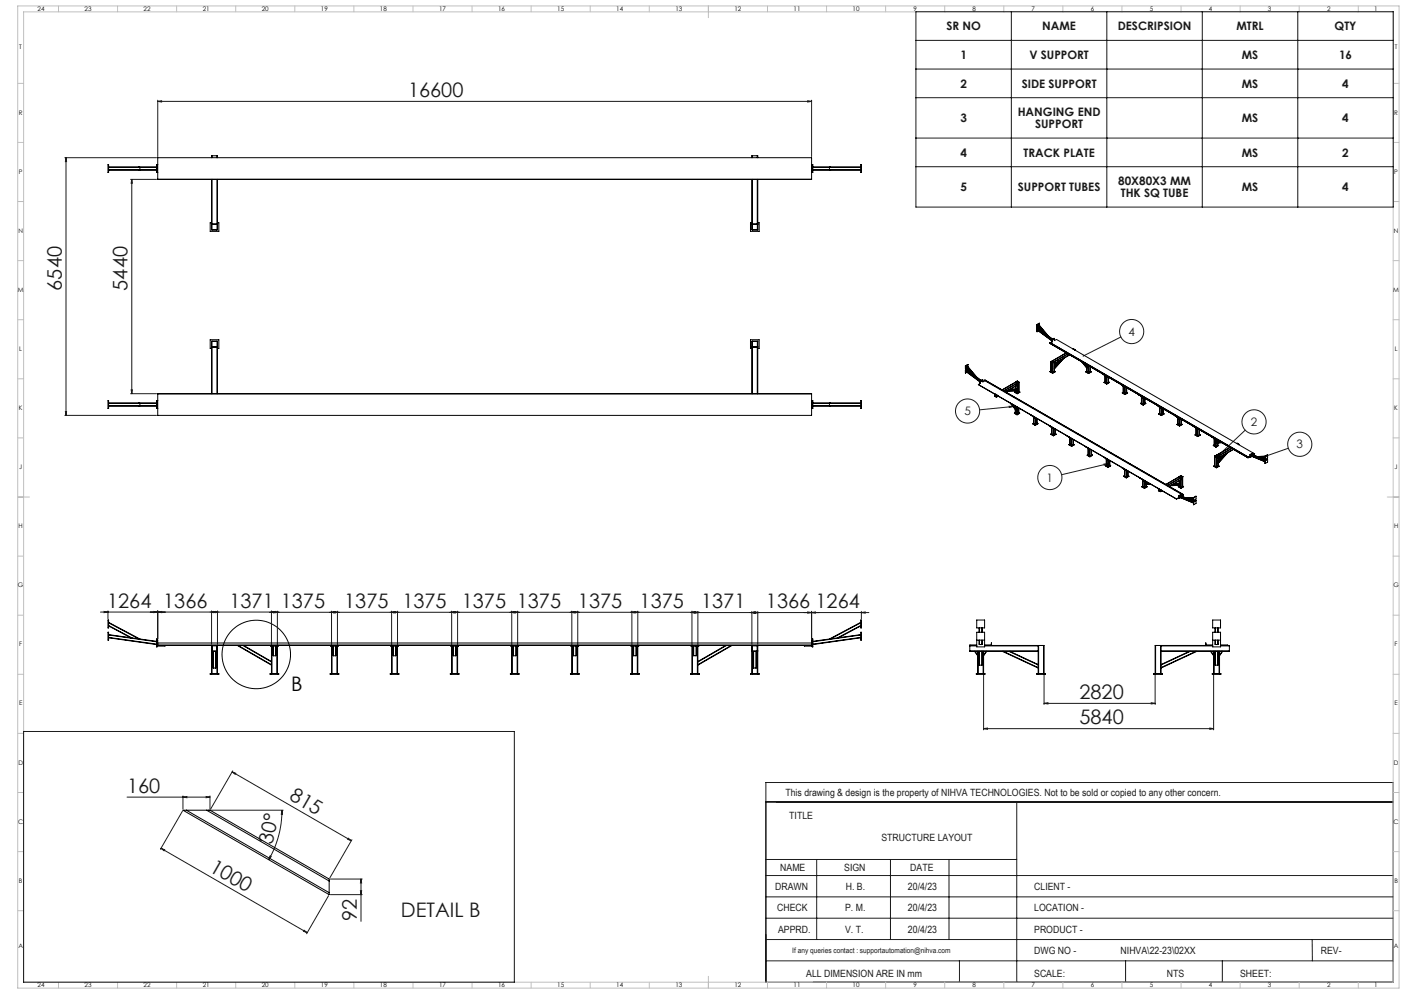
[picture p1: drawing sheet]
<svg xmlns="http://www.w3.org/2000/svg" width="1189mm" height="841mm" viewBox="0 0 1189 841" stroke-linecap="round" stroke-linejoin="round" font-family="sans-serif">
<g fill="none" stroke="#000" stroke-width=".85">
<path d="M648 678v153"/>
<circle cx="217" cy="554" r="29"/>
</g>
<g fill="none" stroke="#191924" stroke-width=".85">
<path d="M775 10h404v165h-404zM856 10v165M937 10v165M1017 10v165M1098 10v165M775 34h404M775 58h404M133 86l4-1v1zM133 85v47M133 86h554M684 85l3 1h-3zM687 85v47"/>
<path d="M775 83h404M775 117h404M55 133h77M56 133v4h-1zM56 133v218M110 152h22M112 152v181M112 152v3h-1zM775 141h404M949 285l-32 16M110 333h22M111 330h1v3z"/>
<path d="M55 351h77M55 348h1v3zM854 344h3l-3 1zM857 344l-28 3M1054 364l-24 23M1090 379l-21 8M934 393l4-1-4 2zM938 392l-40 10M1032 384v1l-2 2zM1069 387l3-2 1 1zM88 517l3 1h-3zM91 517v7"/>
<path d="M130 517l3 1h-3zM133 518l4-1v1zM133 517v24M179 518l3-1v1zM179 517v28M181 517l3 1h-3zM184 517v28M228 518h364M230 518l3-1v1zM230 517v29M231 518h4l-4 1zM235 517v29"/>
<path d="M236 518h-151M281 518h3v1zM281 517v29M282 518h4l-4 1zM286 517v29M331 518h4v1zM331 517v29M333 518h3l-3 1zM336 517v29M382 518h4v1zM382 517v29M384 518h3l-3 1z"/>
<path d="M387 517v29M433 518h3v1zM433 517v29M435 518h3l-3 1zM438 517v29M484 518h3v1zM484 517v29M486 518h3l-3 1zM489 517v29M535 518h3v1zM535 517v29M536 518h4l-4 1z"/>
<path d="M540 517v29M584 518h151M586 518h3v1zM586 517v29M587 518h4l-4 1zM591 517v29M636 518h4v1zM636 517v28M638 518h3l-3 1zM641 517v28M684 518h3l-3 1zM687 518h3v1z"/>
<path d="M687 517v24M729 518h3v1zM729 517v7M832 571v47M884 571v25M978 571v25M1027 571v47M884 595h3v1zM884 595h94M974 595h4l-4 1zM20 619h415v212h-415zM832 616h4v1z"/>
<path d="M832 616h195M1024 616h3l-3 1zM196 653l4 1-1 1zM196 653l101 58M197 652l-19 33M108 674h70M155 674h3v1zM155 673v12M174 674h4l-4 1zM178 673v12M648 662h531v169h-531zM648 678h531"/>
<path d="M860 678v153M154 686l-18 33M176 685h64M239 685v4h-1zM239 685a84 84 0 0 1-12 42M136 718l124 71M136 718l3 1v1zM295 709l2 2-3-1zM298 710l-19 33M229 724v1l-2 2zM648 727h212M691 727v68"/>
<path d="M754 727v68M803 727v68M278 758l-19 32M280 757h27M280 744h27M305 754h1v3zM306 744v3h-1zM306 744v36M648 759h531M648 741h531M648 777h531M257 787l3 2-3-1z"/>
<path d="M648 795h531M1110 795l1 18M648 813h531M812 813v18M953 813v18M1034 813v18"/>
<circle cx="958" cy="281" r="10"/>
<circle cx="819" cy="348" r="10"/>
<circle cx="1061" cy="357" r="10"/>
<circle cx="1100" cy="376" r="10"/>
<circle cx="888" cy="404" r="10"/>
</g>
<g fill="none" stroke="#c0c0c0" stroke-width=".85">
<path d="M15 5h1169v831h-1169zM20 10h1159v821h-1159zM49 5v5M99 5v5M149 5v5M199 5v5M249 5v5M299 5v5M349 5v5M399 5v5M449 5v5M499 5v5"/>
<path d="M549 5v5M599 5v10M649 5v5M699 5v5M749 5v5M799 5v5M849 5v5M899 5v5M949 5v5M999 5v5M1049 5v5M1099 5v5"/>
<path d="M1149 5v5M15 71h5M1179 71h5M15 121h5M1179 121h5M15 171h5M1179 171h5M15 221h5M1179 221h5M15 271h5M1179 271h5M15 321h5"/>
<path d="M1179 321h5M15 371h5M1179 371h5M15 421h10M1174 421h10M15 471h5M1179 471h5M15 521h5M1179 521h5M15 571h5M1179 571h5M15 621h5"/>
<path d="M1179 621h5M15 671h5M1179 671h5M15 721h5M1179 721h5M15 771h5M1179 771h5M49 831v5M99 831v5M149 831v5M199 831v5M249 831v5"/>
<path d="M299 831v5M349 831v5M399 831v5M449 831v5M499 831v5M549 831v5M599 826v10M649 831v5M699 831v5M749 831v5M799 831v5M849 831v5"/>
<path d="M899 831v5M949 831v5M999 831v5M1049 831v5M1099 831v5M1149 831v5"/>
</g>
<g fill="#191924">
<path d="M934 393l4-1-4 2zM1032 384v1l-2 2zM1069 387l3-2 1 1zM916 301l1 1zM854 344h3l-3 1z"/>
<path d="M535 518h3v1zM486 518h3l-3 1zM484 518h3v1zM435 518h3l-3 1zM433 518h3v1zM384 518h3l-3 1zM382 518h4v1zM333 518h3l-3 1zM179 518l3-1v1zM130 517l3 1h-3zM133 518l4-1v1zM88 517l3 1h-3z"/>
<path d="M884 595h3v1zM974 595h4l-4 1zM832 616h4v1zM1024 616h3l-3 1zM536 518h4l-4 1zM586 518h3v1zM282 518h4l-4 1zM331 518h4v1zM231 518h4l-4 1zM281 518h3v1zM181 517l3 1h-3zM230 518l3-1v1zM587 518h4l-4 1zM636 518h4v1zM638 518h3l-3 1zM687 518h3v1zM684 518h3l-3 1zM729 518h3v1z"/>
<path d="M155 674h3v1zM174 674h4l-4 1z"/>
<path d="M684 85l3 1h-3zM133 86l4-1v1z"/>
<path d="M229 724v1l-2 2zM239 685v4h-1z"/>
<path d="M305 754h1v3zM306 744v3h-1z"/>
<path d="M56 133v4h-1zM55 348h1v3z"/>
<path d="M112 152v3h-1zM111 330h1v3z"/>
<path d="M196 653l4 1-1 1zM295 709l2 2-3-1z"/>
<path d="M136 718l3 1v1zM257 787l3 2-3-1z"/>
</g>
<g fill="none" stroke="#000" stroke-width=".85">
<path d="M91 139h1v7h-1zM133 139v7M133 139h-1v7h1M133 133h554v19h-554zM179 132v1M179 132h5M184 132v1M637 132l-1 1M637 132v1M637 132h4M641 132v1M687 139h1v7h-1"/>
<path d="M687 139v7M728 139h1v7h-1zM92 142h40M92 141h40M92 144h40M117 141l1 1v2h-1M179 152v38M184 152v38M636 152l1 38M637 152v38M641 152v38M688 142h40"/>
<path d="M688 141h40M688 144h40M703 141l-1 1v2h1M179 188h-1v8h7v-8h-1M179 194h.1M179 190v4M179 190h.1M179 190v5h5v-5M179 190h5M179 194h5M184 194h.1M184 190h.1"/>
<path d="M184 190v4M636 188h-1v8h7v-8h-1M637 194h.1M637 190v4M637 190h.1M637 190v5h4v-5M637 190h4M637 194h4M641 194h.1M641 190h.1M641 190v4M877 275l1 2"/>
<path d="M877 278l1 3M877 277h1M878 276h.1M878 280h.1M878 276l6 7M878 280l12 8M878 275v1M878 279v1M878 275l8 10M878 279l12 8M879 276l-1 1M879 280l-1 1"/>
<path d="M879 275h.1M879 278h.1M879 275l8 9M879 278l3 3M879 275h-1M879 278l-1 1M879 277l-2 1M880 274l-3 1M880 274v1M880 278v1M179 295h-1v-8h7v8h-1M179 293h.1"/>
<path d="M179 289v4M179 294v39M179 294v-5h5v5M179 289h.1M179 294h5M179 289h5M179 293h5M184 294v39M184 293h.1M184 289h.1M184 289v4M636 295h-1v-8h7v8h-1"/>
<path d="M637 293h.1M637 289v4M637 294l-1 39M637 294v-5h4v5M637 289h.1M637 294v39M637 294h4M637 289h4M637 293h4M641 294v39M641 293h.1M641 289h.1"/>
<path d="M641 289v4M877 281h1M884 283h.1M884 283l2 2M886 285l4 2M887 284h.1M887 284l4 3M887 284l-1 1M888 290l168 97M888 290v1M888 291l168 96M889 290h-1"/>
<path d="M890 287v1M890 287v3M890 288v1M890 288v1l-1 1M892 286v1M892 286l-2 1M892 286l-2 2M892 287l-2 1M892 287h.1M892 287v1l2-1 168 97M904 299l-12 7M908 295h.1"/>
<path d="M908 295l2 1M910 296h.1M910 296h-1M817 310v2M817 313v3M817 316h.1M817 312h.1M818 311h.1M818 314v1M818 314l11 9M818 310l7 9M818 311l6 7"/>
<path d="M818 310v1M818 314h.1M818 314l11 8M818 310h.1M818 310l8 9M818 314l5 4M818 311l-1 1M818 315l-1 1M818 313v1M819 310h.1M819 313h.1M819 313l2 2"/>
<path d="M819 312l-2 1M819 308v2M819 313v1M819 308l-2 2M824 318l1 1M825 319h1M826 319l4 3M826 319h.1M889 314l2 2M889 314h.1M889 306v8M889 306l2 1"/>
<path d="M889 314l2 1M890 306h.1M890 306l1 1M891 307h.1M891 305h.1M891 315h.1M891 307v8M891 305l-2 1M891 305v10M891 316h.1M891 305l1 1M891 305l11-6-11 6"/>
<path d="M892 306h.1M892 306v8M892 306l-1 1M892 314h.1M892 314l-1 1M892 314h1M892 308h.1M892 306v2M893 314l-2 2M896 305l-4 5 4-5M898 304l-6 7M899 304l-7 7"/>
<path d="M900 303l-8 9 8-9M905 300l-13 8M916 306l4 5M917 307l3 4M917 307l2 2M918 307l2 3M919 315l2 1M919 308l1 2M919 309l2 1M920 308l-1 1M920 309v6M920 309h.1"/>
<path d="M920 314l-1 1M920 315h1M920 309l1 1M920 310h.1M920 310h1M921 310h.1M921 309v1M921 315h.1M921 309v6M921 316h.1M921 310v5M923 310v5"/>
<path d="M923 315h-2M923 315h.1M923 314v1M923 315l-2 1M933 316h.1M934 317l2 1M935 317l1 2M935 318v6M935 318l1 1M935 318h1M936 318v1M936 319h.1"/>
<path d="M936 318v6M937 318v6M938 319v5M91 339h1v7h-1zM133 339v7M133 339h-1v7h1M133 333h554v18h-554zM133 333h554M687 339h1v7h-1M687 339v7M728 339h1v7h-1zM828 325l168 97"/>
<path d="M828 325h.1M829 322v2M829 322h1M830 322v2M830 323l2-1zM830 323v1l-2 1M832 321v2l2-1M832 321l-2 1M832 321l-3 1M834 322h.1M834 322l167 97M834 322l167 96"/>
<path d="M842 335h.1M842 334v1M842 334h.1M842 333v1M842 333h.1M842 335l1 1M842 333l1 1M843 334h.1M843 336h.1M843 334v2M843 334l-1 1M845 335l-2 1"/>
<path d="M859 332l2 1M859 323h.1M859 323l-11 7M859 332h.1M859 331v1M859 327v2M859 323l2 1M859 332h2M860 323h.1M860 323l1 1M860 329h-5M860 329h.1"/>
<path d="M860 329v1M860 330h.1M860 330h-6M860 331h-8M860 330v1M861 324l-11 7M861 323h1M861 324h.1M861 332h.1M861 326v6M861 324l-12 7M861 323h.1"/>
<path d="M861 326l-10 6M861 323v9M861 323h-2M861 326h.1M861 333h.1M862 323h.1M862 323v9M862 323l-1 1M862 332h-1M862 331l1 1M863 332l-2 1M934 323l3 2"/>
<path d="M935 323h.1M935 323h-1M935 324h1M936 324h1M937 325h.1M938 324h-1M938 323h1M939 323l-2 2M948 325h.1M950 332l2 2M950 326l1 1M950 326l2 2"/>
<path d="M951 332h.1M951 327v5M951 332h-1M951 332l1 1M951 326l1 2M951 327h.1M951 327l1 1M952 328h.1M952 327v1M952 333h.1M952 327v6M952 334h.1"/>
<path d="M953 332l-1 1M953 328v4M953 332h1M954 332l-2 2M964 334h.1M965 335l1 1M966 335l1 2M966 336v5M966 335l1 1M966 336l1 1M967 336v1M967 336h.1"/>
<path d="M967 336v6M968 336v6M969 337v4M92 341h40M92 344h40M92 343h40M117 341h1v2l-1 1M688 341h40M688 344h40M688 343h40M703 341h-1v2l1 1M855 341l4 5-4-5"/>
<path d="M856 342l3 3M857 342l2 2M857 342l2 3M858 349l3 2M859 343l1 1M859 343v1M859 343l1 2M859 344v6M859 344h.1M859 349h-1M859 344l1 1M859 350h2"/>
<path d="M860 344h.1M860 344v1M860 345h.1M861 350h.1M861 344v6M861 351h.1M862 345v5M862 350h-1M862 350h.1M862 349h1M863 349l-2 2M872 351l2 1z"/>
<path d="M874 358l2 2M874 358v1M874 352l1 1M874 352l2 2M875 358h.1M875 353v5M875 358h-1M875 358l1 1M875 352l1 2M875 353h.1M875 353l1 1M876 354h.1"/>
<path d="M876 353v1M876 359h.1M876 353v6M877 354v4M877 358l-1 1M878 354l-1 4M878 358h.1M878 358l-2 2M888 360h.1M965 341l2 2M966 341h.1M966 341h-1"/>
<path d="M966 341l1 1M967 342h1M967 343h.1M969 341h.1M969 341l-1 1M969 341h1M970 341l-3 2M979 343h.1M981 350l2 2M981 350l2 1M981 344l1 1M981 344h.1"/>
<path d="M981 350h.1M981 345v5M982 345h.1M983 351h.1M983 345v6M983 351v1M984 350l-1 1M984 350h.1M984 346v4M984 350h1M985 350l-2 1M985 350l-2 2"/>
<path d="M994 352h.1M996 359l2 1M996 359h.1M996 353l1 1M996 353h.1M996 353l2 1M997 353h-1M997 354v5M997 359h-1M997 359l1 1M997 353l1 1M997 354h.1"/>
<path d="M997 354h1M998 354h.1M998 360h.1M998 354v6M1000 355v4M1000 359l-2 1M1000 359h.1M889 367l2 2M889 361l1 1M890 361h.1M890 361l1 2M890 367h.1"/>
<path d="M890 362v5M890 367h-1M890 367l1 1M890 361l1 1M890 362l1 1M890 362h.1M891 362v1M891 362h.1M891 368h1M891 362v6M892 362v6M893 367l-1 1"/>
<path d="M893 363v4M893 367h1M894 367l-3 2M894 367h.1M903 369h.1M905 376l2 1M905 376l2 2M905 370l1 1M905 370h.1M905 376h.1M905 371l1 5M905 370l2 1"/>
<path d="M906 376l1 1M906 371h.1M907 371h-1M907 371h.1M907 377h.1M907 371v6M907 377v1M908 376h.1M908 372v4M908 376l-1 1M908 376h1M909 376l-2 1"/>
<path d="M909 376l-2 2M918 378l3 1zM920 379l1 1M921 379l1 1M921 379h.1M921 380v5M922 380h.1M922 380v6M1010 361h.1M1011 368l3 1M1011 362l2 1M1012 362l1 1"/>
<path d="M1012 368h.1M1012 362v6M1012 367l-1 1M1012 368l1 1M1013 363h.1M1013 369h1M1013 363v6M1014 369h.1M1014 363v6M1015 368h.1M1015 364v4M1015 368l-1 1"/>
<path d="M1015 367l1 1M1016 368l-2 1M1025 369v1M1027 377l2 1M1027 371l1 1M1027 371h.1M1027 371l2 1M1028 377h.1M1028 371v6M1028 376l-1 1M1028 377l1 1M1028 371l1 1"/>
<path d="M1028 372h.1M1028 372h1M1029 372h.1M1029 371v1M1029 378h.1M1029 372v6M1029 374v1M1029 374h.1M1030 373h.1M1030 373l-1 1M1030 377l-1 1M1030 372v1"/>
<path d="M1030 375v2M1030 376l1 1M1031 377l-2 1M1032 373h-2M1032 374h-3M1033 374h-4M1034 374l-5 1M1034 375h-5M1041 379l-12 6M1042 379l-11 7M1047 375h.1M1047 375l1 1"/>
<path d="M1048 376h.1M920 385l2 2M920 385h.1M921 385h.1M921 385h-1M921 385l1 1M921 380h.1M921 380h1M922 386h.1M924 381v4M924 385l-2 1M924 385h.1"/>
<path d="M924 385h1M925 385l-3 2M934 387h.1M935 394l3 1M936 388l1 1M936 388h.1M936 389v5M936 394h-1M936 394l2 1M937 389h.1M938 395h.1M938 389v6"/>
<path d="M939 390v4M939 394l-1 1M939 394h.1M939 394h1M940 394l-2 1M949 396l2 1M951 397l1 1M951 397h.1M951 397l2 1M952 397v6M952 397l1 1M952 398h.1"/>
<path d="M952 398h1M953 398h.1M953 397v1M953 398v6M955 399v4M1027 394l2 2M1028 394h.1M1028 386v8M1028 394h-1M1028 386l1 1M1028 394l1 1M1028 386h.1"/>
<path d="M1029 387h1M1029 385h1M1029 395h1M1029 387h.1M1029 385h.1M1029 385l-1 1M1029 385v10M1029 396h.1M1029 385l1 10M1030 385l1 1M1031 386h.1M1031 386l-2 1"/>
<path d="M1031 394h.1M1031 394l-1 1M1031 386v8M1031 394h1M1032 394l-3 2M1035 385l-4 5 4-5M1037 384l-6 7M1039 383l-8 9M1044 380l-13 8v-2M1056 387h.1M1058 386v1M1058 385v1"/>
<path d="M1058 385h.1M1058 386l-2 1M1058 385v2M1059 386h.1M1059 386l12 5M1059 385v1M1059 385l12 5M1059 385h.1M1059 385l4 2M1060 385l4 1M1060 385h-1M1060 386l-2 1"/>
<path d="M1060 385h.1M1060 383v2M1060 383l-2 2M1062 384l-2 1M1063 387h.1M1063 387l2 1M1064 386l-1 1M1064 386h.1M1065 388l6-1zM1066 388l5 2M1067 388l4 1M1071 390v2"/>
<path d="M1071 386v2M1071 390h.1M1071 386h.1M1071 386l-8 1M1071 387h-8M1071 386h-7M1073 389l-2 1M1073 385l-2 1M1073 385v2l-2 1M1073 389v2l-2 1M951 403l2 1M952 403h.1"/>
<path d="M952 402l-1 1M952 403l1 1M953 404h.1M955 403h.1M955 403l-2 1M955 402v1M965 404l2 2zM966 412l3 1M966 406l1 1M967 406l1 1M967 412h.1M967 406v6"/>
<path d="M967 411l-1 1M967 412l1 1M967 407h.1M967 407h1M968 407h.1M968 406v1M968 413h1M968 407v6M969 413h.1M969 407v6M969 410h.1M969 409v1"/>
<path d="M969 409h.1M970 408h.1M970 408l-1 1M970 412l-1 1M970 407v1M970 410v2M970 411l1 1M971 412l-2 1M971 408h-1M972 408l-3 1M972 409h-3M973 409l-4 1"/>
<path d="M980 415l2 1M980 414v1M980 414h.1M980 415h.1M980 414h2M982 414h.1M982 416h.1M982 414v2M982 414l-2 1M983 415l-1 1M993 409h5zM997 412l2 1"/>
<path d="M997 412h.1M997 420v1M997 420h1M998 419v1M998 419v3M998 420h-1M998 420v2M998 403l-11 7M998 403h.1M998 412h.1M998 411v1M998 411l-1 1"/>
<path d="M998 407v2M998 403l1 1M998 412h1M998 409l1 1M998 420v1M998 420l12 5M998 420h.1M998 420l5 2M999 410h.1M999 410h-6M999 411h.1M999 411h-8"/>
<path d="M999 410v1M999 410h-7M999 419l4 2M999 419h.1M999 419l-1 1M999 404l-11 7M999 402l2 1M999 404h.1M999 412h.1M999 406v6M999 406h.1M999 403h.1"/>
<path d="M999 406l-10 6M999 403v9M999 403h-1M999 403h2M1000 418l-2 1M1000 418l-2 2M1000 418v2M1001 403h.1M1001 403l-2 1M1001 403v9M1001 412h-2M1001 411l1 1"/>
<path d="M1001 419h.1M1001 418v1l-1 1M1001 419l-1 1M1002 412l-3 1M1012 420h.1M1012 420v2l-2 1M1012 420l-2 1M996 422h.1M997 421l1 1M997 421l-1 1M998 421h.1M998 421l12 5"/>
<path d="M999 421l-1 1M1003 422h.1M1003 422l2 1M1003 421v1M1005 423l5-1zM1005 423l5 2M1006 423l5 1M1010 425v2M1010 421v2M1010 425h.1M1010 421l-7 1M1010 422h-7"/>
<path d="M1010 421h-7M1012 423l-2 2M1012 423v1M1012 424v2l-2 1M1012 424l-2 1M91 535h1v7h-1zM91 525h1v6h-1zM92 537l19 3M92 529l20 11M92 527l25 14M92 527l26 14M92 530l19 10"/>
<path d="M92 539l40 6M92 537l40 6M92 540l40 5M111 540h1M112 540l5 1M709 540l-6 1M710 540h-1M728 535h1v7h-1zM728 525h1v6h-1zM728 527l-26 14M728 527l-25 14M728 529l-19 11"/>
<path d="M728 530l-18 10M728 539l-40 6M728 540l-40 5M728 537l-40 6M728 537l-18 3M827 525h6v6h-6zM827 535h6v12h-6zM829 531v4M831 531v4M1026 535h7v12h-7zM1026 525h7v6h-7zM1028 531v4"/>
<path d="M1029 531v4M1031 531v4M117 541h1M118 541l14 2M132 541h1v6h-1zM133 542v4h554v-4M133 544h554M133 546h554M140 546v1h-7M179 547v-1v24M179 551h.1M179 546h.1"/>
<path d="M179 551h5M179 546h5M179 546v5M179 551v19M180 551l1 14M181 551v14M183 551v14M184 551h.1M184 546v5M184 551v19M184 547h.1M184 547v-1v24"/>
<path d="M201 546l29 17M202 546l28 16M206 546l24 14M229 546v1h7v-1M230 547v23M231 547v8M231 555h2M233 547v8M234 547l-1 8M234 547v23M235 547v23M280 546v1h6v-1"/>
<path d="M281 547v23M282 547v8M282 555h2M284 547v8M285 547v23M286 547v23M331 546v1h6v-1M331 547v23M332 547v23M333 547v8M333 555h2M335 547v8"/>
<path d="M336 547v23M381 546v1h7v-1M382 547v23M383 547v23M383 547l1 8M384 555h2M384 547v8M386 547v8M387 547v23M432 546v1h7v-1M433 547v23M434 547l1 8"/>
<path d="M435 547v8M435 555h2M437 547v8M438 547v23M483 546v1h7v-1M484 547v23M485 547v8M485 555h2M487 547v8M488 547l-1 8M488 547v23M489 547v23"/>
<path d="M534 546v1h7v-1M535 547v23M536 547v8M536 555h2M538 547v8M539 547l-1 8M539 547v23M540 547v23M585 546v1h6v-1M586 547v23M587 547v8M587 555h2"/>
<path d="M589 547v8M590 547v23M591 547v23M614 546l-23 14M615 546l-24 14M619 546l-28 16M619 546l-28 17M636 551h1M636 547l1-1-1 24M637 551h.1M637 546h.1M637 551h4"/>
<path d="M637 546h4M637 546v5M637 551v19M637 551l1 14M638 551v14M640 551v14M641 551h.1M641 546v5M641 551v19M641 547h.1M641 547v-1v24M681 546v1h6"/>
<path d="M687 541h1v6h-1zM702 541l-14 2M703 541h-1M821 551h58M821 546v1M821 546h.1M821 546h6M821 547v4M821 547h6M825 551l2 4M825 551l2 3M827 546h-6"/>
<path d="M827 542h6M827 551v19M828 551v19M829 542v3M829 551v12M829 545h2M831 542v3M831 551v12M832 551v19M833 546h46M833 546h6M833 547h46"/>
<path d="M835 551l-3 3M835 551l-3 4M839 546v-2v2M839 546h.1M848 551l31 14M849 551l30 14M854 551l25 12M855 551l24 11M879 551h.1M879 546v1M879 546h.1M879 547v4"/>
<path d="M879 551v19M879 546h4M879 546v24M883 546l1 24M883 546v24M978 546v24M978 546h4M982 546h1M982 546v24M983 551h.1M983 546v1M983 551h57"/>
<path d="M983 547v4M983 551v19M983 546h43M983 547h43M1006 551l-23 11M1007 551l-24 12M1012 551l-29 14M1013 551l-30 14M1020 546h.1M1020 544h.1M1020 546h6M1020 544v2"/>
<path d="M1024 551l3 4M1025 551l2 3M1026 542h7M1027 551v19M1028 542l1 3M1028 551l1 12M1029 545h2M1029 542v3M1029 551v12M1031 542v3M1031 551v12M1032 551v19"/>
<path d="M1033 546l7 1M1033 546h6M1033 547h7M1034 551l-2 3M1035 551l-3 4M1039 546h.1M1040 551h-57M1040 547v4M178 570h7h-7zM181 565h2M229 570h7h-7zM279 570h8h-8z"/>
<path d="M330 570h8h-8zM381 570h7h-7zM432 570h7h-7zM483 570h7h-7zM534 570h7h-7zM584 570h8h-8zM635 570h7h-7zM638 565h2M826 570h8h-8zM829 563h2M877 570h8h-8zM976 570h8h-8z"/>
<path d="M1026 570h7h-7zM1029 563h2M158 685h-3l124 72v-2M158 685l121 70M158 685h17M175 685h3l101 59v1M175 685l104 60M279 745v10"/>
</g>
<g font-size="16.9" fill="#191924">
<text x="345" y="82">16600</text>
<text x="52" y="246" transform="rotate(-90 52 246)">6540</text>
<text x="108" y="246" transform="rotate(-90 108 246)">5440</text>
<text x="91" y="514">1264</text>
<text x="138" y="514">1366</text>
<text x="194" y="514">1371</text>
<text x="238" y="514">1375</text>
<text x="291" y="514">1375</text>
<text x="341" y="514">1375</text>
<text x="391" y="514">1375</text>
<text x="437" y="514">1375</text>
<text x="489" y="514">1375</text>
<text x="541" y="514">1375</text>
<text x="593" y="515">1371</text>
<text x="648" y="515">1366</text>
<text x="690" y="515">1264</text>
<text x="913" y="591">2820</text>
<text x="913" y="613">5840</text>
<text x="108" y="671">160</text>
<text x="244" y="676" transform="rotate(30 244 676)">815</text>
<text x="231" y="715" transform="rotate(-78 231 715)">30°</text>
<text x="177" y="737" transform="rotate(30 177 737)">1000</text>
<text x="302" y="780" transform="rotate(-90 302 780)">92</text>
<text x="339" y="776">DETAIL B</text>
</g>
<text font-size="16.9" x="246" y="584">B</text>
<g font-size="9.9" fill="#191924">
<text x="801" y="26">SR NO</text>
<text x="882" y="26">NAME</text>
<text x="946" y="26">DESCRIPSION</text>
<text x="1046" y="26">MTRL</text>
<text x="1129" y="26">QTY</text>
<text x="813" y="50">1</text>
<text x="871" y="50">V SUPPORT</text>
<text x="1051" y="50">MS</text>
<text x="1133" y="50">16</text>
<text x="813" y="74">2</text>
<text x="865" y="74">SIDE SUPPORT</text>
<text x="1051" y="74">MS</text>
<text x="1136" y="74">4</text>
<text x="861" y="99">HANGING END</text>
<text x="813" y="103">3</text>
<text x="1051" y="103">MS</text>
<text x="1136" y="103">4</text>
<text x="876" y="108">SUPPORT</text>
<text x="813" y="133">4</text>
<text x="866" y="133">TRACK PLATE</text>
<text x="1051" y="133">MS</text>
<text x="1136" y="133">2</text>
<text x="813" y="162">5</text>
<text x="861" y="162">SUPPORT TUBES</text>
<text x="946" y="157">80X80X3 MM</text>
<text x="1051" y="162">MS</text>
<text x="1136" y="162">4</text>
<text x="948" y="167">THK SQ TUBE</text>
<text x="955" y="284">4</text>
<text x="816" y="351">5</text>
<text x="1059" y="360">2</text>
<text x="1097" y="379">3</text>
<text x="886" y="408">1</text>
</g>
<g font-size="8.5" fill="#191924">
<text x="665" y="674">This drawing &amp; design is the property of NIHVA TECHNOLOGIES. Not to be sold or copied to any other concern.</text>
<text x="668" y="693">TITLE</text>
<text x="746" y="712">STRUCTURE LAYOUT</text>
<text x="660" y="737">NAME</text>
<text x="714" y="737">SIGN</text>
<text x="770" y="737">DATE</text>
<text x="656" y="753">DRAWN</text>
<text x="716" y="753">H. B.</text>
<text x="768" y="753">20/4/23</text>
<text x="875" y="753">CLIENT -</text>
<text x="658" y="771">CHECK</text>
<text x="715" y="771">P. M.</text>
<text x="768" y="771">20/4/23</text>
<text x="875" y="771">LOCATION -</text>
<text x="658" y="789">APPRD.</text>
<text x="715" y="789">V. T.</text>
<text x="768" y="789">20/4/23</text>
<text x="875" y="789">PRODUCT -</text>
<text x="875" y="807">DWG NO -</text>
<text x="948" y="807">NIHVA\22-23\02XX</text>
<text x="1118" y="807">REV-</text>
<text x="682" y="826">ALL DIMENSION ARE IN mm</text>
<text x="875" y="826">SCALE:</text>
<text x="987" y="827">NTS</text>
<text x="1049" y="826">SHEET:</text>
</g>
<text font-size="6.3" fill="#191924" x="671" y="807">If any queries contact : supportautomation@nihva.com</text>
<g font-size="5.3">
<text x="32" y="9">24</text>
<text x="72" y="9">23</text>
<text x="122" y="9">22</text>
<text x="172" y="9">21</text>
<text x="222" y="9">20</text>
<text x="272" y="9">19</text>
<text x="322" y="9">18</text>
<text x="372" y="9">17</text>
<text x="422" y="9">16</text>
<text x="472" y="9">15</text>
<text x="522" y="9">14</text>
<text x="572" y="9">13</text>
<text x="622" y="9">12</text>
<text x="672" y="9">11</text>
<text x="722" y="9">10</text>
<text x="773" y="9">9</text>
<text x="823" y="9">8</text>
<text x="873" y="9">7</text>
<text x="923" y="9">6</text>
<text x="973" y="9">5</text>
<text x="1023" y="9">4</text>
<text x="1073" y="9">3</text>
<text x="1123" y="9">2</text>
<text x="1163" y="9">1</text>
<text x="16" y="42">T</text>
<text x="1180" y="42">T</text>
<text x="16" y="97">R</text>
<text x="1180" y="97">R</text>
<text x="16" y="147">P</text>
<text x="1180" y="147">P</text>
<text x="16" y="197">N</text>
<text x="1180" y="197">N</text>
<text x="15" y="247">M</text>
<text x="1179" y="247">M</text>
<text x="16" y="297">L</text>
<text x="1180" y="297">L</text>
<text x="16" y="347">K</text>
<text x="1180" y="347">K</text>
<text x="16" y="397">J</text>
<text x="1180" y="397">J</text>
<text x="16" y="447">H</text>
<text x="1180" y="447">H</text>
<text x="15" y="497">G</text>
<text x="1179" y="497">G</text>
<text x="16" y="547">F</text>
<text x="1180" y="547">F</text>
<text x="16" y="597">E</text>
<text x="1180" y="597">E</text>
<text x="16" y="647">D</text>
<text x="1180" y="647">D</text>
<text x="15" y="697">C</text>
<text x="1179" y="697">C</text>
<text x="16" y="747">B</text>
<text x="1180" y="747">B</text>
<text x="16" y="802">A</text>
<text x="1180" y="802">A</text>
<text x="32" y="835">24</text>
<text x="72" y="835">23</text>
<text x="122" y="835">22</text>
<text x="172" y="835">21</text>
<text x="222" y="835">20</text>
<text x="272" y="835">19</text>
<text x="322" y="835">18</text>
<text x="372" y="835">17</text>
<text x="422" y="835">16</text>
<text x="472" y="835">15</text>
<text x="522" y="835">14</text>
<text x="572" y="835">13</text>
<text x="622" y="835">12</text>
<text x="672" y="835">11</text>
<text x="722" y="835">10</text>
<text x="773" y="835">9</text>
<text x="823" y="835">8</text>
<text x="873" y="835">7</text>
<text x="923" y="835">6</text>
<text x="973" y="835">5</text>
<text x="1023" y="835">4</text>
<text x="1073" y="835">3</text>
<text x="1123" y="835">2</text>
<text x="1163" y="835">1</text>
</g>
</svg>
